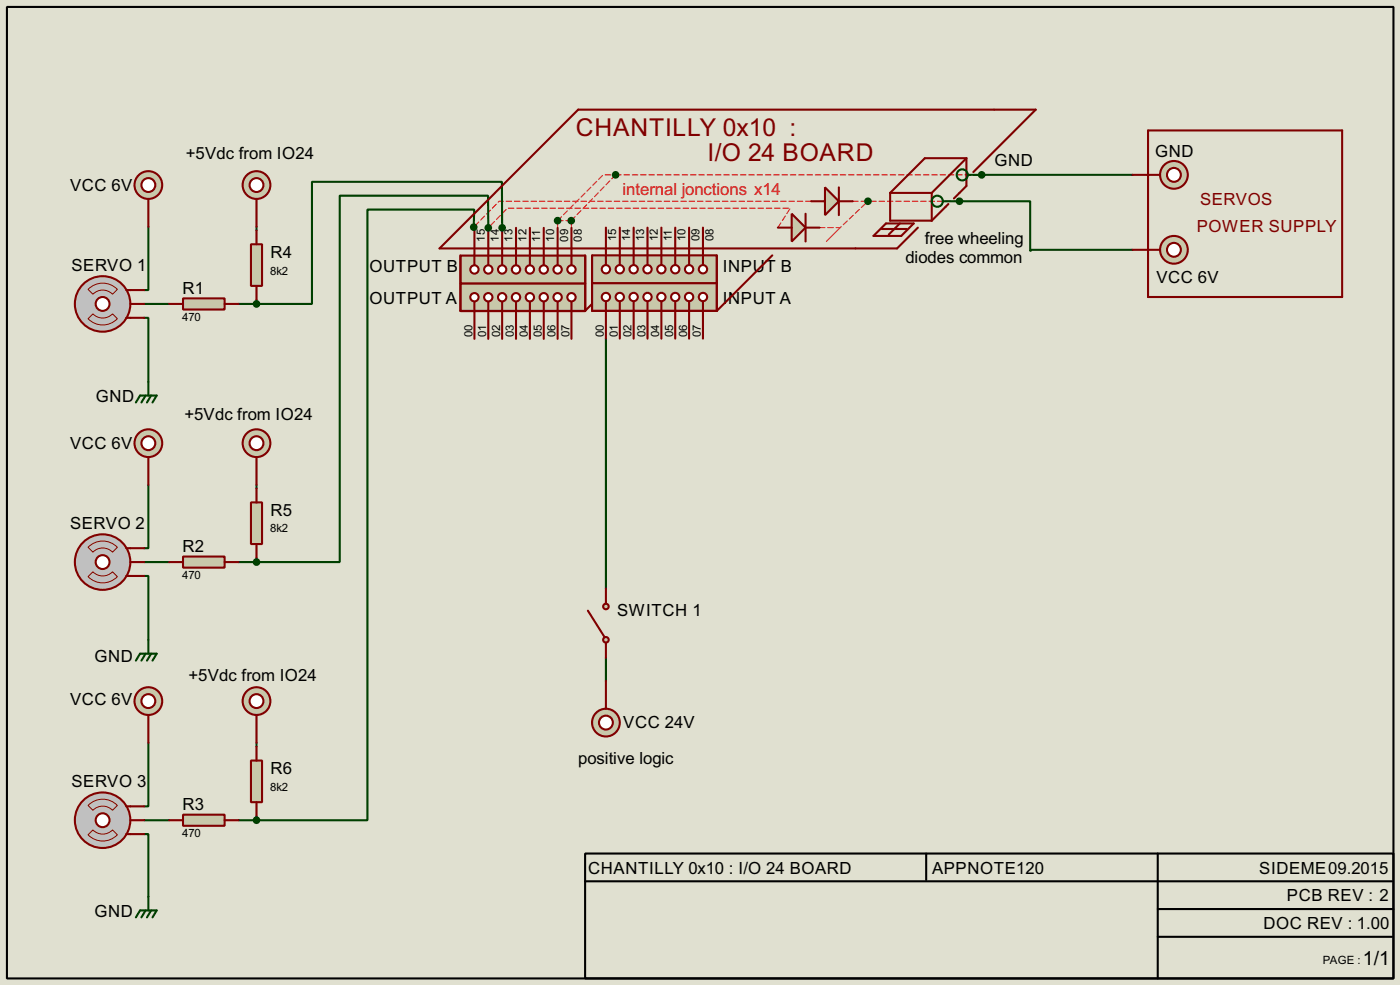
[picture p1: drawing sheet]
<svg xmlns="http://www.w3.org/2000/svg" width="256mm" height="180mm" viewBox="0 0 256 180" stroke-linecap="round" stroke-linejoin="round" font-family="sans-serif">
<path d="M0 0h256.5v180.3h-256.5z" fill="#e0e0d0"/>
<path d="M102.2 40.4v1.3M104.6 40.4l.1 1.3" fill="none" stroke="#f00" stroke-width=".18"/>
<path d="M110.5 32h2.3l-8.2 8.4h-2.4z" fill="none" stroke="#e0e0d0" stroke-width=".18"/>
<path d="M102.2 40.4h2.4M102.2 40.4l8.3-8.4h2.3M104.6 40.4l8.2-8.4" fill="none" stroke="#f00" stroke-width=".18" stroke-dasharray="1 .5"/>
<circle cx="175.8" cy="36.8" r=".19" fill="#004000"/>
<path d="M112.8 32h67M148.6 36.8h-57.2l-4.6 4.8 .1 .1M156.2 36.8h19.6M159 36.8l-5.1 4.9h-3.8M142.5 41.7l2.3-3.6h-51.8l-3.5 3.6" fill="none" stroke="#e0e0d0" stroke-width=".18"/>
<path d="M112.8 32h67M148.6 36.8h-57.2l-4.6 4.8M156.2 36.8h2.8M175.8 36.8h-16.8M86.9 41.7l-.1-.1M142.5 41.7l2.3-3.6h-51.8l-3.5 3.6M150.1 41.7h3.8l5.1-4.9" fill="none" stroke="#f00" stroke-width=".18" stroke-dasharray="1 .5"/>
<path d="M175.8 36.8h12.9v9.2l.3-.3h18.4M179.8 32h27.6M26.4 58.2h.8v11.6M27.2 41.5v11.6h-.8M111 62v45.7M27.2 88.7v11.6h-.8M26.4 105.4h.8v11.7M27.2 135.9v11.7h-.8M111 120.4v4.2M26.4 152.7h.8v11.4" fill="none" stroke="#004000" stroke-width=".38"/>
<circle cx="92" cy="41.7" r=".19" fill="#004000"/>
<g fill="none" stroke="#004000" stroke-width=".38">
<path d="M26.4 55.6h4.6M43.7 55.6h3.3M47 41.5v.7M47 54.9v.7M86.8 41.6l.1-3.2h-19.6v111.7h-20.3M89.5 41.7l-.1-5.9h-27.2v67.1h-15.2M92 41.7l-.1-8.4h-34.8v22.3h-10.1M47 88.7v.7M26.4 102.9h4.6M43.7 102.9h3.3M47 102.1v.8M47 135.9v.8"/>
<path d="M26.4 150.1h4.6M43.7 150.1h3.3M47 149.4v.7"/>
</g>
<path d="M108.5 51.8h22.8v5.1h-22.8z" fill="#c8c8aa" stroke="#800000" stroke-width=".38"/>
<path d="M111 55.1v1.8" fill="none" stroke="#800000" stroke-width=".38"/>
<circle cx="111" cy="54.4" r=".76" fill="#feffff" stroke="#800000" stroke-width=".38"/>
<path d="M113.5 55.1v1.8" fill="none" stroke="#800000" stroke-width=".38"/>
<circle cx="113.5" cy="54.4" r=".76" fill="#feffff" stroke="#800000" stroke-width=".38"/>
<path d="M116.1 55.1v1.8" fill="none" stroke="#800000" stroke-width=".38"/>
<circle cx="116.1" cy="54.4" r=".76" fill="#feffff" stroke="#800000" stroke-width=".38"/>
<path d="M118.6 55.1v1.8" fill="none" stroke="#800000" stroke-width=".38"/>
<circle cx="118.6" cy="54.4" r=".76" fill="#feffff" stroke="#800000" stroke-width=".38"/>
<path d="M121.2 55.1v1.8" fill="none" stroke="#800000" stroke-width=".38"/>
<circle cx="121.2" cy="54.4" r=".76" fill="#feffff" stroke="#800000" stroke-width=".38"/>
<path d="M123.7 55.1v1.8" fill="none" stroke="#800000" stroke-width=".38"/>
<circle cx="123.7" cy="54.4" r=".76" fill="#feffff" stroke="#800000" stroke-width=".38"/>
<path d="M126.2 55.1v1.8" fill="none" stroke="#800000" stroke-width=".38"/>
<circle cx="126.2" cy="54.4" r=".76" fill="#feffff" stroke="#800000" stroke-width=".38"/>
<path d="M128.8 55.1v1.8" fill="none" stroke="#800000" stroke-width=".38"/>
<circle cx="128.8" cy="54.4" r=".76" fill="#feffff" stroke="#800000" stroke-width=".38"/>
<path d="M111 56.9v5.1M113.5 56.9v5.1M116.1 56.9v5.1M118.6 56.9v5.1M121.2 56.9v5.1M123.7 56.9v5.1M126.2 56.9v5.1M128.8 56.9v5.1" fill="none" stroke="#800000" stroke-width=".38"/>
<path d="M84.4 51.9h22.8v5h-22.8z" fill="#c8c8aa" stroke="#800000" stroke-width=".38"/>
<path d="M86.9 55.2v1.7" fill="none" stroke="#800000" stroke-width=".38"/>
<circle cx="86.9" cy="54.4" r=".76" fill="#feffff" stroke="#800000" stroke-width=".38"/>
<path d="M89.5 55.2v1.7" fill="none" stroke="#800000" stroke-width=".38"/>
<circle cx="89.5" cy="54.4" r=".76" fill="#feffff" stroke="#800000" stroke-width=".38"/>
<path d="M92 55.2v1.7" fill="none" stroke="#800000" stroke-width=".38"/>
<circle cx="92" cy="54.4" r=".76" fill="#feffff" stroke="#800000" stroke-width=".38"/>
<path d="M94.5 55.2v1.7" fill="none" stroke="#800000" stroke-width=".38"/>
<circle cx="94.5" cy="54.4" r=".76" fill="#feffff" stroke="#800000" stroke-width=".38"/>
<path d="M97.1 55.2v1.7" fill="none" stroke="#800000" stroke-width=".38"/>
<circle cx="97.1" cy="54.4" r=".76" fill="#feffff" stroke="#800000" stroke-width=".38"/>
<path d="M99.6 55.2v1.7" fill="none" stroke="#800000" stroke-width=".38"/>
<circle cx="99.6" cy="54.4" r=".76" fill="#feffff" stroke="#800000" stroke-width=".38"/>
<path d="M102.2 55.2v1.7" fill="none" stroke="#800000" stroke-width=".38"/>
<circle cx="102.2" cy="54.4" r=".76" fill="#feffff" stroke="#800000" stroke-width=".38"/>
<path d="M104.7 55.2v1.7" fill="none" stroke="#800000" stroke-width=".38"/>
<circle cx="104.7" cy="54.4" r=".76" fill="#feffff" stroke="#800000" stroke-width=".38"/>
<path d="M86.9 56.9v5.1M89.5 56.9v5.1M92 56.9v5.1M94.5 56.9v5.1M97.1 56.9v5.1M99.6 56.9v5.1M102.2 56.9v5.1M104.7 56.9v5.1" fill="none" stroke="#800000" stroke-width=".38"/>
<path d="M108.5 46.7h22.8v5.1h-22.8z" fill="#c8c8aa" stroke="#800000" stroke-width=".38"/>
<path d="M128.8 46.7v1.8" fill="none" stroke="#800000" stroke-width=".38"/>
<circle cx="128.8" cy="49.3" r=".76" fill="#feffff" stroke="#800000" stroke-width=".38"/>
<path d="M126.2 46.7v1.8" fill="none" stroke="#800000" stroke-width=".38"/>
<circle cx="126.2" cy="49.3" r=".76" fill="#feffff" stroke="#800000" stroke-width=".38"/>
<path d="M123.7 46.7v1.8" fill="none" stroke="#800000" stroke-width=".38"/>
<circle cx="123.7" cy="49.3" r=".76" fill="#feffff" stroke="#800000" stroke-width=".38"/>
<path d="M121.2 46.7v1.8" fill="none" stroke="#800000" stroke-width=".38"/>
<circle cx="121.2" cy="49.3" r=".76" fill="#feffff" stroke="#800000" stroke-width=".38"/>
<path d="M118.6 46.7v1.8" fill="none" stroke="#800000" stroke-width=".38"/>
<circle cx="118.6" cy="49.3" r=".76" fill="#feffff" stroke="#800000" stroke-width=".38"/>
<path d="M116.1 46.7v1.8" fill="none" stroke="#800000" stroke-width=".38"/>
<circle cx="116.1" cy="49.3" r=".76" fill="#feffff" stroke="#800000" stroke-width=".38"/>
<path d="M113.5 46.7v1.8" fill="none" stroke="#800000" stroke-width=".38"/>
<circle cx="113.5" cy="49.3" r=".76" fill="#feffff" stroke="#800000" stroke-width=".38"/>
<path d="M111 46.7v1.8" fill="none" stroke="#800000" stroke-width=".38"/>
<circle cx="111" cy="49.3" r=".76" fill="#feffff" stroke="#800000" stroke-width=".38"/>
<path d="M111 41.7v5M113.5 41.7v5M116.1 41.7v5M118.6 41.7v5M121.2 41.7v5M123.7 41.7v5M126.2 41.7v5M128.8 41.7v5" fill="none" stroke="#800000" stroke-width=".38"/>
<path d="M84.4 46.8h22.8v5.1h-22.8z" fill="#c8c8aa" stroke="#800000" stroke-width=".38"/>
<path d="M104.7 46.8v1.8" fill="none" stroke="#800000" stroke-width=".38"/>
<circle cx="104.7" cy="49.3" r=".76" fill="#feffff" stroke="#800000" stroke-width=".38"/>
<path d="M102.2 46.8v1.8" fill="none" stroke="#800000" stroke-width=".38"/>
<circle cx="102.2" cy="49.3" r=".76" fill="#feffff" stroke="#800000" stroke-width=".38"/>
<path d="M99.6 46.8v1.8" fill="none" stroke="#800000" stroke-width=".38"/>
<circle cx="99.6" cy="49.3" r=".76" fill="#feffff" stroke="#800000" stroke-width=".38"/>
<path d="M97.1 46.8v1.8" fill="none" stroke="#800000" stroke-width=".38"/>
<circle cx="97.1" cy="49.3" r=".76" fill="#feffff" stroke="#800000" stroke-width=".38"/>
<path d="M94.5 46.8v1.8" fill="none" stroke="#800000" stroke-width=".38"/>
<circle cx="94.5" cy="49.3" r=".76" fill="#feffff" stroke="#800000" stroke-width=".38"/>
<path d="M92 46.8v1.8" fill="none" stroke="#800000" stroke-width=".38"/>
<circle cx="92" cy="49.3" r=".76" fill="#feffff" stroke="#800000" stroke-width=".38"/>
<path d="M89.5 46.8v1.8" fill="none" stroke="#800000" stroke-width=".38"/>
<circle cx="89.5" cy="49.3" r=".76" fill="#feffff" stroke="#800000" stroke-width=".38"/>
<path d="M86.9 46.8v1.8" fill="none" stroke="#800000" stroke-width=".38"/>
<circle cx="86.9" cy="49.3" r=".76" fill="#feffff" stroke="#800000" stroke-width=".38"/>
<path d="M86.9 41.7v5.1M89.5 41.7v5.1M92 41.7v5.1M94.5 41.7v5.1M97.1 41.7v5.1M99.6 41.7v5.1M102.2 41.7v5.1M104.7 41.7v5.1" fill="none" stroke="#800000" stroke-width=".38"/>
<circle cx="27.2" cy="33.9" r="2.54" fill="#c8c8aa" stroke="#800000" stroke-width=".38"/>
<circle cx="27.2" cy="33.9" r="1.27" fill="#feffff" stroke="#800000" stroke-width=".38"/>
<path d="M27.2 36.4v5.1" fill="none" stroke="#800000" stroke-width=".38"/>
<circle cx="215.1" cy="32" r="2.54" fill="#c8c8aa" stroke="#800000" stroke-width=".38"/>
<circle cx="215.1" cy="32" r="1.27" fill="#feffff" stroke="#800000" stroke-width=".38"/>
<g fill="none" stroke="#800000" stroke-width=".38">
<path d="M163.1 35.3h7.6M163.1 35.3v5.1h7.6M170.7 35.3v5.1M173.7 37.3l-3 3.1M177 29v5l-2.2 2.3M177 29h-7.6l-6.3 6.3M177 29l-6.3 6.3M178.3 31.5l11.4-11.4h-83.8l-25.4 25.4h83.8l3.8-3.8M207.4 32h5.1M210.3 23.9h35.6v30.5h-35.6zM84.3 46.7v10.2h22.9M107.2 46.7v10.2"/>
<path d="M108.5 46.7v10.2h22.8M108.5 55.6l-1.3 1.3M131.3 46.7v10.2M141.5 46.7l-10.2 10.2"/>
</g>
<g fill="#004000" stroke="#004000" stroke-width=".38">
<circle cx="102.2" cy="40.4" r=".51"/>
<circle cx="104.6" cy="40.4" r=".51"/>
<circle cx="112.8" cy="32" r=".51"/>
<circle cx="175.8" cy="36.8" r=".51"/>
</g>
<g fill="none" stroke="#004000" stroke-width=".38">
<path d="M172.7 36.8h3.1M177.3 32h3"/>
<circle cx="171.7" cy="36.8" r="1.02"/>
<circle cx="176.3" cy="32" r="1.02"/>
</g>
<path d="M151.1 34.3l2.6 2.5-2.6 2.6z" fill="#c8c8aa" stroke="#800000" stroke-width=".38"/>
<path d="M148.6 36.8h2.5M153.7 34.3v5.1M153.7 36.8h2.5" fill="none" stroke="#800000" stroke-width=".38"/>
<path d="M145 39.1l2.6 2.6-2.6 2.5z" fill="#c8c8aa" stroke="#800000" stroke-width=".38"/>
<path d="M147.6 39.1v5.1M142.5 41.7h2.5M147.6 41.7h2.5" fill="none" stroke="#800000" stroke-width=".38"/>
<circle cx="159" cy="36.8" r=".51" fill="#004000" stroke="#004000" stroke-width=".38"/>
<path d="M153.9 41.7l-2.5 2.5" fill="none" stroke="#f00" stroke-width=".18"/>
<path d="M1.3 1.3h254v177.8h-254zM107.2 156.2h148.1v22.9h-148.1zM169.7 156.2v4.8M212.1 156.2v22.9M107.2 161.3h147.8M212.1 166.4h43.2M212.1 171.4h42.9" fill="none" stroke="#000" stroke-width=".38"/>
<circle cx="111" cy="132.2" r="2.54" fill="#c8c8aa" stroke="#800000" stroke-width=".38"/>
<circle cx="111" cy="132.2" r="1.27" fill="#feffff" stroke="#800000" stroke-width=".38"/>
<path d="M107.7 111.8l3 4.8M111 124.6v5.1" fill="none" stroke="#800000" stroke-width=".38"/>
<g fill="#c8c8aa" stroke="#800000" stroke-width=".38">
<circle cx="111" cy="111" r=".51"/>
<circle cx="111" cy="117.1" r=".51"/>
</g>
<path d="M111 107.7v2.8M111 117.6v2.8" fill="none" stroke="#800000" stroke-width=".38"/>
<circle cx="215.1" cy="45.7" r="2.54" fill="#c8c8aa" stroke="#800000" stroke-width=".38"/>
<circle cx="215.1" cy="45.7" r="1.27" fill="#feffff" stroke="#800000" stroke-width=".38"/>
<path d="M160 43.2l2.3-2.3h5.1l-2.3 2.3zM161.5 41.9h4.6M164.8 40.9l-2 2M207.4 45.7h5.1" fill="none" stroke="#800000" stroke-width=".38"/>
<circle cx="179.8" cy="32" r=".51" fill="#004000" stroke="#004000" stroke-width=".38"/>
<circle cx="18.8" cy="55.6" r="5.1" fill="#c0c0c0" stroke="#800000" stroke-width=".38"/>
<circle cx="18.8" cy="55.6" r="1.27" fill="#feffff" stroke="#800000" stroke-width=".38"/>
<path d="M23.1 53.1h3.3M23.1 58.2h3.3M23.9 55.6h2.5" fill="none" stroke="#800000" stroke-width=".38"/>
<path d="M16.1 53a3.7 3.7 0 0 1 5.4 0l-.9 .8a2.51 2.51 0 0 0-3.6 0zM17 57.4a2.51 2.51 0 0 0 3.6 0l.9 .9a3.7 3.7 0 0 1-5.4 0z" fill="none" stroke="#800000" stroke-width=".18"/>
<path d="M24.9 73.7l.8-1.3h3l-.8 1.3M26.7 72.4l-.8 1.3M27.2 69.8v2.6M27.7 72.4l-.8 1.3" fill="none" stroke="#004000" stroke-width=".38"/>
<circle cx="27.2" cy="81.1" r="2.54" fill="#c8c8aa" stroke="#800000" stroke-width=".38"/>
<circle cx="27.2" cy="81.1" r="1.27" fill="#feffff" stroke="#800000" stroke-width=".38"/>
<path d="M27.2 83.7v5" fill="none" stroke="#800000" stroke-width=".38"/>
<circle cx="18.8" cy="102.9" r="5.1" fill="#c0c0c0" stroke="#800000" stroke-width=".38"/>
<circle cx="18.8" cy="102.9" r="1.27" fill="#feffff" stroke="#800000" stroke-width=".38"/>
<path d="M23.1 100.3h3.3M23.1 105.4h3.3M23.9 102.9h2.5" fill="none" stroke="#800000" stroke-width=".38"/>
<path d="M16.1 100.2a3.7 3.7 0 0 1 5.4 0l-.9 .8a2.51 2.51 0 0 0-3.6 0zM17 104.6a2.51 2.51 0 0 0 3.6 0l.9 .9a3.7 3.7 0 0 1-5.4 0z" fill="none" stroke="#800000" stroke-width=".18"/>
<path d="M26.7 119.6l-.8 1.3M27.2 117.1v2.5M27.7 119.6l-.8 1.3M24.9 120.9l.8-1.3h3l-.8 1.3" fill="none" stroke="#004000" stroke-width=".38"/>
<circle cx="27.2" cy="128.3" r="2.54" fill="#c8c8aa" stroke="#800000" stroke-width=".38"/>
<circle cx="27.2" cy="128.3" r="1.27" fill="#feffff" stroke="#800000" stroke-width=".38"/>
<path d="M27.2 130.9v5" fill="none" stroke="#800000" stroke-width=".38"/>
<circle cx="18.8" cy="150.1" r="5.1" fill="#c0c0c0" stroke="#800000" stroke-width=".38"/>
<circle cx="18.8" cy="150.1" r="1.27" fill="#feffff" stroke="#800000" stroke-width=".38"/>
<path d="M23.1 147.6h3.3M23.1 152.7h3.3M23.9 150.1h2.5" fill="none" stroke="#800000" stroke-width=".38"/>
<path d="M16.1 147.4a3.7 3.7 0 0 1 5.4 0l-.9 .9a2.51 2.51 0 0 0-3.6 0zM17 151.9a2.51 2.51 0 0 0 3.6 0l.9 .9a3.7 3.7 0 0 1-5.4 0z" fill="none" stroke="#800000" stroke-width=".18"/>
<path d="M24.9 167.9l.8-1.3h3l-.8 1.3M26.7 166.6l-.8 1.3M27.2 164.1v2.5M27.7 166.6l-.8 1.3" fill="none" stroke="#004000" stroke-width=".38"/>
<g fill="#004000" stroke="#004000" stroke-width=".38">
<circle cx="89.5" cy="41.7" r=".51"/>
<circle cx="86.8" cy="41.6" r=".51"/>
<circle cx="92" cy="41.7" r=".51"/>
</g>
<path d="M46 44.7h2v7.6h-2z" fill="#c8c8aa" stroke="#800000" stroke-width=".38"/>
<path d="M47 42.2v2.5M47 52.3v2.6" fill="none" stroke="#800000" stroke-width=".38"/>
<path d="M46 91.9h2v7.7h-2z" fill="#c8c8aa" stroke="#800000" stroke-width=".38"/>
<path d="M47 89.4v2.5M47 99.6v2.5" fill="none" stroke="#800000" stroke-width=".38"/>
<path d="M46 139.2h2v7.6h-2z" fill="#c8c8aa" stroke="#800000" stroke-width=".38"/>
<path d="M47 136.7v2.5M47 146.8v2.6" fill="none" stroke="#800000" stroke-width=".38"/>
<path d="M33.5 54.6h7.6v2h-7.6z" fill="#c8c8aa" stroke="#800000" stroke-width=".38"/>
<path d="M31 55.6h2.5M41.1 55.6h2.6" fill="none" stroke="#800000" stroke-width=".38"/>
<path d="M33.5 101.9h7.6v2h-7.6z" fill="#c8c8aa" stroke="#800000" stroke-width=".38"/>
<path d="M31 102.9h2.5M41.1 102.9h2.6" fill="none" stroke="#800000" stroke-width=".38"/>
<path d="M33.5 149.1h7.6v2h-7.6z" fill="#c8c8aa" stroke="#800000" stroke-width=".38"/>
<path d="M31 150.1h2.5M41.1 150.1h2.6" fill="none" stroke="#800000" stroke-width=".38"/>
<circle cx="47" cy="33.9" r="2.54" fill="#c8c8aa" stroke="#800000" stroke-width=".38"/>
<circle cx="47" cy="33.9" r="1.27" fill="#feffff" stroke="#800000" stroke-width=".38"/>
<path d="M47 36.4v5.1" fill="none" stroke="#800000" stroke-width=".38"/>
<circle cx="47" cy="55.6" r=".51" fill="#004000" stroke="#004000" stroke-width=".38"/>
<circle cx="47" cy="81.1" r="2.54" fill="#c8c8aa" stroke="#800000" stroke-width=".38"/>
<circle cx="47" cy="81.1" r="1.27" fill="#feffff" stroke="#800000" stroke-width=".38"/>
<path d="M47 83.7v5" fill="none" stroke="#800000" stroke-width=".38"/>
<circle cx="47" cy="128.3" r="2.54" fill="#c8c8aa" stroke="#800000" stroke-width=".38"/>
<circle cx="47" cy="128.3" r="1.27" fill="#feffff" stroke="#800000" stroke-width=".38"/>
<path d="M47 130.9v5" fill="none" stroke="#800000" stroke-width=".38"/>
<g fill="#004000" stroke="#004000" stroke-width=".38">
<circle cx="47" cy="150.1" r=".51"/>
<circle cx="47" cy="102.9" r=".51"/>
</g>
<g font-size="5" fill="#800000">
<text x="105.5" y="24.9">CHANTILLY 0x10 :</text>
<text x="129.6" y="29.5">I/O 24 BOARD</text>
</g>
<text font-size="4" x="249.7" y="176.5">1/1</text>
<g font-size="3.4">
<text x="34" y="29.2">+5Vdc from IO24</text>
<text x="211.6" y="28.7">GND</text>
<text x="12.8" y="34.9">VCC 6V</text>
<text x="182.2" y="30.4">GND</text>
<text x="49.5" y="47.3">R4</text>
<text x="169.4" y="44.7">free wheeling</text>
<text x="13.1" y="49.6">SERVO 1</text>
<text x="33.4" y="53.8">R1</text>
<text x="67.7" y="49.7">OUTPUT B</text>
<text x="132.4" y="49.7">INPUT B</text>
<text x="165.9" y="48.2">diodes common</text>
<text x="211.8" y="51.8">VCC 6V</text>
<text x="67.7" y="55.7">OUTPUT A</text>
<text x="132.4" y="55.7">INPUT A</text>
<text x="17.6" y="73.6">GND</text>
<text x="33.8" y="76.9">+5Vdc from IO24</text>
<text x="12.8" y="82.1">VCC 6V</text>
<text x="49.5" y="94.5">R5</text>
<text x="12.8" y="96.8">SERVO 2</text>
<text x="33.4" y="101">R2</text>
<text x="113" y="112.8">SWITCH 1</text>
<text x="17.3" y="121.1">GND</text>
<text x="34.5" y="124.7">+5Vdc from IO24</text>
<text x="12.8" y="129.1">VCC 6V</text>
<text x="114.2" y="133.2">VCC 24V</text>
<text x="49.5" y="141.7">R6</text>
<text x="105.9" y="139.9">positive logic</text>
<text x="13.1" y="144.1">SERVO 3</text>
<text x="33.4" y="148.3">R3</text>
<text x="107.7" y="159.9">CHANTILLY 0x10 : I/O 24 BOARD</text>
<text x="170.7" y="159.9">APPNOTE120</text>
<text x="230.7" y="159.9">SIDEME09.2015</text>
<text x="17.3" y="167.9">GND</text>
<text x="235.8" y="165">PCB REV : 2</text>
<text x="231.4" y="170.1">DOC REV : 1.00</text>
</g>
<text font-size="3.4" fill="#f00" x="114" y="35.8">internal jonctions x14</text>
<g font-size="3.4" fill="#800000">
<text x="219.8" y="37.5">SERVOS</text>
<text x="219.3" y="42.4">POWER SUPPLY</text>
</g>
<g font-size="2.3">
<text x="88.8" y="44.2" transform="rotate(-90 88.8 44.2)">15</text>
<text x="91.4" y="44.2" transform="rotate(-90 91.4 44.2)">14</text>
<text x="93.9" y="44.2" transform="rotate(-90 93.9 44.2)">13</text>
<text x="96.4" y="44.2" transform="rotate(-90 96.4 44.2)">12</text>
<text x="99" y="44.2" transform="rotate(-90 99 44.2)">11</text>
<text x="101.5" y="44.2" transform="rotate(-90 101.5 44.2)">10</text>
<text x="104.1" y="44.2" transform="rotate(-90 104.1 44.2)">09</text>
<text x="106.6" y="44.2" transform="rotate(-90 106.6 44.2)">08</text>
<text x="112.9" y="44.2" transform="rotate(-90 112.9 44.2)">15</text>
<text x="115.4" y="44.2" transform="rotate(-90 115.4 44.2)">14</text>
<text x="118" y="44.2" transform="rotate(-90 118 44.2)">13</text>
<text x="120.5" y="44.2" transform="rotate(-90 120.5 44.2)">12</text>
<text x="123.1" y="44.2" transform="rotate(-90 123.1 44.2)">11</text>
<text x="125.6" y="44.2" transform="rotate(-90 125.6 44.2)">10</text>
<text x="128.1" y="44.2" transform="rotate(-90 128.1 44.2)">09</text>
<text x="130.7" y="44.2" transform="rotate(-90 130.7 44.2)">08</text>
<text x="49.5" y="50.2">8k2</text>
<text x="33.4" y="58.8">470</text>
<text x="86.5" y="61.8" transform="rotate(-90 86.5 61.8)">00</text>
<text x="89.1" y="61.8" transform="rotate(-90 89.1 61.8)">01</text>
<text x="91.6" y="61.8" transform="rotate(-90 91.6 61.8)">02</text>
<text x="94.1" y="61.8" transform="rotate(-90 94.1 61.8)">03</text>
<text x="96.7" y="61.8" transform="rotate(-90 96.7 61.8)">04</text>
<text x="99.2" y="61.8" transform="rotate(-90 99.2 61.8)">05</text>
<text x="101.8" y="61.8" transform="rotate(-90 101.8 61.8)">06</text>
<text x="104.3" y="61.8" transform="rotate(-90 104.3 61.8)">07</text>
<text x="110.6" y="61.7" transform="rotate(-90 110.6 61.7)">00</text>
<text x="113.2" y="61.7" transform="rotate(-90 113.2 61.7)">01</text>
<text x="115.7" y="61.7" transform="rotate(-90 115.7 61.7)">02</text>
<text x="118.2" y="61.7" transform="rotate(-90 118.2 61.7)">03</text>
<text x="120.8" y="61.7" transform="rotate(-90 120.8 61.7)">04</text>
<text x="123.3" y="61.7" transform="rotate(-90 123.3 61.7)">05</text>
<text x="125.9" y="61.7" transform="rotate(-90 125.9 61.7)">06</text>
<text x="128.4" y="61.7" transform="rotate(-90 128.4 61.7)">07</text>
<text x="49.5" y="97.5">8k2</text>
<text x="33.4" y="106">470</text>
<text x="49.5" y="144.7">8k2</text>
<text x="33.4" y="153.2">470</text>
<text x="242.4" y="176.4">PAGE :</text>
</g>
</svg>
